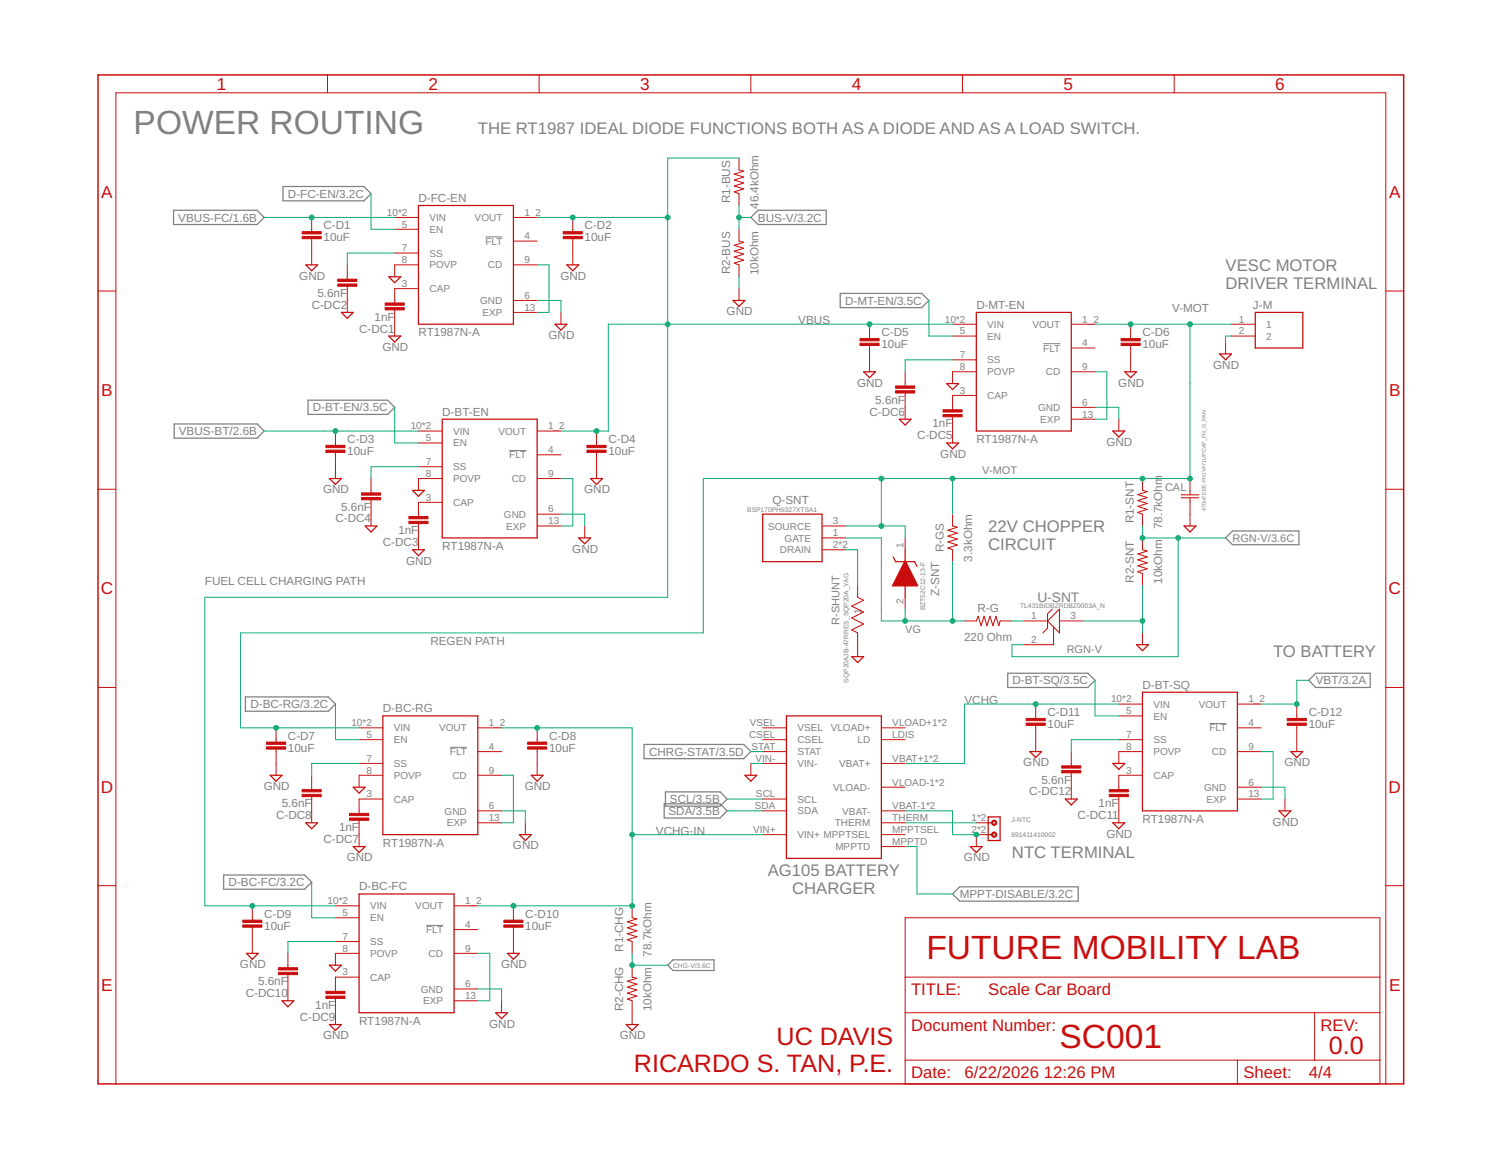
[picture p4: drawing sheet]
<svg xmlns="http://www.w3.org/2000/svg" width="279mm" height="216mm" viewBox="0 0 279 216" stroke-linecap="round" stroke-linejoin="round" font-family="sans-serif">
<path d="M90.4 44.1h3.1M194.2 64h3.2M94.8 83.9h3.2M83.7 139.1h3.2M225.1 134.7h3.2M79.3 172.2h3.2" fill="none" stroke="#808080" stroke-width=".19"/>
<g fill="none" stroke="#808080" stroke-width=".23">
<path d="M32.3 39.1h15.6l1.3 1.4-1.3 1.3h-15.6zM52.7 34.7h15l1.4 1.3-1.4 1.4h-15zM139.8 40.5l1.3-1.4h12.7v2.7h-12.7zM156.4 54.6h15.2l1.3 1.3-1.3 1.4h-15.2zM32.4 78.9h15.5l1.3 1.3-1.3 1.4h-15.5zM57.3 74.5h14.9l1.3 1.3-1.3 1.3h-14.9zM228.1 100.1l1.3-1.3h12.4v2.6h-12.4zM45.7 129.7h15.4l1.3 1.3-1.3 1.4h-15.4zM119.9 138.6h18.5l1.4 1.3-1.4 1.3h-18.5zM187.6 125.3h14.9l1.3 1.3-1.3 1.4h-14.9zM244.9 125.3h10.2v2.7h-10.2l-1.3-1.4zM123.6 149.6h10.4l1.3 1.3-1.3 1.4h-10.4z"/>
<path d="M123.9 147.4h10.1l1.3 1.3-1.3 1.4h-10.1zM41.6 162.9h15.1l1.3 1.3-1.3 1.3h-15.1zM124.3 179.6l1-1h7.6v2h-7.6zM177.3 166.4l1.3-1.3h22.1v2.6h-22.1z"/>
</g>
<path d="M18.2 13.9h243.1v187.8h-243.1z" fill="none" stroke="#c90d0c" stroke-width=".28"/>
<g fill="none" stroke="#c90d0c" stroke-width=".19">
<path d="M61 13.9v3.4M100.4 13.9v3.4M139.8 13.9v3.4M179.2 13.9v3.4M218.6 13.9v3.4M137.6 29.4v2.2l.8 .3-1.7 .5 1.7 .6-1.7 .5 1.7 .6-1.7 .5 1.7 .6-1.7 .5 .9 .3v2.2M18.2 54.2h3.4M58 40.5v2.6M58 44.4v4.9M64.6 49.3v2.6M64.6 53.3v4.8M73.5 40.5h4.4"/>
<path d="M73.5 42.7h4.4M73.5 47.1h4.4M73.5 57.7v4.8M77.9 53.7h-4.4v2.7M77.9 49.3h-4.4v2.2M95.6 40.5h4.4M95.6 44.9h4.4M95.6 55.9h4.4M95.6 49.3h4.4M95.6 58.1h4.4M104.4 58.1v2.2M106.6 40.5v2.6"/>
<path d="M106.6 44.4v4.9M137.6 42.7v2.2l.8 .2-1.7 .6 1.7 .5-1.7 .6 1.7 .5-1.7 .6 1.7 .5-1.7 .6 .9 .3v2.2M137.6 53.7v2.2M258 54.2h3.3M161.9 60.3v2.7M161.9 64.3v4.9M168.5 69.2v2.6M168.5 73.2v4.8M177.3 60.3h4.4M177.3 62.5h4.4M177.3 67h4.4M177.3 77.6v4.8"/>
<path d="M181.7 73.6h-4.4v2.7M181.7 69.2h-4.4v2.2M199.4 60.3h4.4M199.4 64.8h4.4M199.4 75.8h4.4M199.4 69.2h4.4M199.4 78h4.4M208.3 78v2.2M210.5 60.3v2.7M210.5 64.3v4.9M228.1 63.7v2.2M229.2 60.3h4.5"/>
<path d="M229.2 62.5h4.5M18.2 91.1h3.4M62.4 80.2v2.7M62.4 84.2v4.9M69.1 89.1v2.6M69.1 93v4.9M77.9 80.2h4.4M77.9 82.4h4.4M77.9 86.9h4.4M77.9 97.5v4.8M82.3 93.5h-4.4v2.6M82.3 89.1h-4.4v2.2"/>
<path d="M100 80.2h4.4M100 84.6h4.4M100 95.7h4.4M100 89.1h4.4M100 97.9h4.4M108.8 97.9v2.2M111 80.2v2.7M111 84.2v4.9M153 97.9h4.4M177.3 95.7v2.2l.9 .2-1.8 .6 1.8 .5-1.8 .6 1.8 .5-1.8 .6 1.8 .5-1.8 .6 .9 .3v2.2M212.7 89.1v2.2l.9 .2-1.8 .6 1.8 .5-1.8 .6 1.8 .5-1.8 .6 1.8 .5-1.8 .6 .9 .3v2.2M219.9 92.1h3.3"/>
<path d="M219.9 92.6h3.3M221.5 89.1v3M221.5 92.6v5.3M258 91.1h3.3M153 100.1h4.4M153 102.3h4.4M159.6 108.9v2.3l1.2 .5-2.3 1.1 2.3 1.1-2.3 1.1 2.3 1.1-2.3 1.1 1.1 .6v4.4M168.5 100.1v2.2M168.5 111.2v2.2M179.5 115.6h2.2l.4-.9 .5 1.8 .6-1.8 .5 1.8 .6-1.8 .5 1.8 .6-1.8 .5 1.8 .3-.9h2.2M190.6 115.6h4.4M195 115.6l2.2-2.2v4.4z"/>
<path d="M195.9 113.4l-.9 .9v2.6l-.9 .9M196.1 116.7v3.3h-5.5M197.2 115.6h4.4M212.7 100.1v2.2l.9 .3-1.8 .5 1.8 .6-1.8 .5 1.8 .6-1.8 .5 1.8 .6-1.8 .5 .9 .3v2.2M212.7 117.8v2.2M18.2 128h3.4M51.4 135.5v2.6M51.4 139.4v4.9M66.8 135.5h4.5M66.8 137.7h4.5M88.9 135.5h4.5M88.9 139.9h4.5"/>
<path d="M100 135.5v2.6M100 139.4v4.9M142 135.5h4.4M142 137.7h4.4M142 139.9h4.4M164.1 135.5h4.4M164.1 137.7h4.4M192.8 131v2.7M192.8 135v4.9M199.4 139.9v2.6M208.3 137.7h4.4M208.3 131h4.4"/>
<path d="M208.3 133.2h4.4M212.7 139.9h-4.4v2.2M230.3 135.5h4.5M230.3 139.9h4.5M230.3 131h4.5M241.4 131v2.7M241.4 135v4.9M258 128h3.3M58 144.3v2.7M58 148.3v4.8M66.8 142.1h4.5M66.8 152.7v4.9"/>
<path d="M71.3 148.7h-4.5v2.7M71.3 144.3h-4.5v2.2M88.9 150.9h4.5M88.9 153.1h4.5M88.9 144.3h4.5M97.8 153.1v2.2M139.8 142.1v2.2M142 142.1h4.4M142 148.7h4.4M142 150.9h4.4M142 155.3h4.4M164.1 142.1h4.4"/>
<path d="M164.1 150.9h4.4M164.1 155.3h4.4M164.1 157.6h4.4M164.1 153.1h4.4M164.1 146.5h4.4M181.7 153.1h2.2M183.9 155.3h-2.2v2.3M199.4 143.8v4.9M208.3 148.3v4.8M212.7 144.3h-4.4v2.7M230.3 148.7h4.5M230.3 146.5h4.5"/>
<path d="M239.2 148.7v2.2M18.2 164.8h3.4M47 168.6v2.7M47 172.6v4.8M53.6 177.4v2.7M62.4 170.8h4.4M62.4 168.6h4.4M62.4 175.2h4.4M66.8 177.4h-4.4v2.2M84.5 168.6h4.4M84.5 173h4.4M84.5 177.4h4.4"/>
<path d="M95.6 168.6v2.7M95.6 172.6v4.8M117.7 168.6v2.2l.9 .2-1.8 .6 1.8 .5-1.8 .6 1.8 .5-1.8 .6 1.8 .5-1.8 .6 .9 .3v2.2M117.7 179.6v2.3l.9 .2-1.8 .5 1.8 .6-1.8 .5 1.8 .6-1.8 .5 1.8 .6-1.8 .5 .9 .4v4.4M168.5 170.8h88.4v30.9h-88.4zM258 164.8h3.3M53.6 181.4v4.9M62.4 185.8v4.9M66.8 181.9h-4.4v2.6M84.5 184.1h4.4M84.5 186.3h4.4M93.4 186.3v2.2"/>
<path d="M168.5 188.5h88.4M168.5 197.3h88.4M168.5 181.9h88.4M230.3 197.3v4.4M244.7 188.5v8.8M21.6 201.7v-184.4h236.4v184.4"/>
</g>
<g fill="none" stroke="#c90d0c" stroke-width=".23">
<path d="M77.9 38.2h17.7v22.1h-17.7zM56.9 49.3h2.2l-1.1 1.1zM63.5 58.1h2.2l-1.1 1.1zM72.4 51.5h2.2l-1.1 1.1zM105.5 49.3h2.2l-1.1 1.1zM136.4 55.9h2.3l-1.1 1.1zM181.7 58.1h17.7v22.1h-17.7zM233.7 58.1h8.8v6.7h-8.8zM72.4 62.5h2.2l-1.1 1.2zM82.3 78h17.7v22.1h-17.7zM103.3 60.3h2.2l-1.1 1.1zM160.8 69.2h2.2l-1.1 1.1z"/>
<path d="M167.4 78h2.2l-1.1 1.1zM176.2 71.4h2.2l-1.1 1.1zM209.4 69.2h2.2l-1.1 1.1zM227 65.9h2.2l-1.1 1.1zM61.3 89.1h2.2l-1.1 1.1zM68 97.9h2.2l-1.1 1.1zM76.8 91.3h2.2l-1.1 1.1zM109.9 89.1h2.2l-1.1 1.1zM142 95.7h11v8.8h-11zM176.2 82.4h2.2l-1.1 1.1zM207.1 80.2h2.3l-1.1 1.1zM220.4 97.9h2.2l-1.1 1.1z"/>
<path d="M76.8 102.3h2.2l-1.1 1.1zM107.7 100.1h2.2l-1.1 1.1zM166.3 103.7l.4 .8h3.5l.5 .9M168.5 102.3v2.2M168.5 108.9v2.3M211.6 120h2.2l-1.1 1.1zM71.3 133.2h17.6v22.1h-17.6zM146.4 133.2h17.7v26.6h-17.7zM158.5 122.2h2.3l-1.2 1.1zM191.7 139.9h2.2l-1.1 1.1zM212.7 128.8h17.6v22.1h-17.6zM240.3 139.9h2.2l-1.1 1.1z"/>
<path d="M50.3 144.3h2.2l-1.1 1.1zM56.9 153.1h2.2l-1.1 1.1zM65.7 157.6h2.3l-1.2 1.1zM65.7 146.5h2.3l-1.2 1.1zM96.7 155.3h2.2l-1.1 1.1zM98.9 144.3h2.2l-1.1 1.1zM138.7 144.3h2.2l-1.1 1.1zM180.6 157.6h2.2l-1.1 1.1zM183.9 155.3h.7M183.9 153.1h.7M183.9 152h2.3v4.4h-2.3zM198.3 148.7h2.2l-1.1 1.1z"/>
<path d="M207.1 153.1h2.3l-1.1 1.1zM207.1 142.1h2.3l-1.1 1.1zM238.1 150.9h2.2l-1.1 1.1zM45.9 177.4h2.2l-1.1 1.1zM61.3 179.6h2.2l-1.1 1.1zM66.8 166.4h17.7v22.1h-17.7zM94.5 177.4h2.2l-1.1 1.1zM52.5 186.3h2.2l-1.1 1.1zM61.3 190.7h2.2l-1.1 1.1zM92.3 188.5h2.2l-1.1 1.1zM116.6 190.7h2.2l-1.1 1.1z"/>
</g>
<g fill="#c90d0c" stroke="#c90d0c" stroke-width=".19">
<path d="M56.2 44h3.6v.4h-3.6z"/>
<path d="M56.2 43.1h3.6v.4h-3.6z"/>
<path d="M104.8 44h3.6v.4h-3.6z"/>
<path d="M104.8 43.1h3.6v.4h-3.6z"/>
<path d="M71.7 56.4h3.5v.4h-3.5z"/>
<path d="M71.7 57.3h3.5v.4h-3.5z"/>
<path d="M62.9 52h3.5v.4h-3.5z"/>
<path d="M62.9 52.9h3.5v.4h-3.5z"/>
<path d="M60.7 83.8h3.5v.4h-3.5z"/>
<path d="M60.7 82.9h3.5v.4h-3.5z"/>
<path d="M109.3 83.8h3.5v.4h-3.5z"/>
<path d="M109.3 82.9h3.5v.4h-3.5z"/>
<path d="M76.1 96.1h3.6v.5h-3.6z"/>
<path d="M76.1 97h3.6v.5h-3.6z"/>
<path d="M67.3 91.7h3.5v.5h-3.5z"/>
<path d="M67.3 92.6h3.5v.4h-3.5z"/>
<path d="M160.1 63.9h3.5v.4h-3.5z"/>
<path d="M160.1 63h3.5v.4h-3.5z"/>
<path d="M208.7 63.9h3.5v.4h-3.5z"/>
<path d="M208.7 63h3.5v.4h-3.5z"/>
<path d="M175.5 76.3h3.6v.4h-3.6z"/>
<path d="M175.5 77.2h3.6v.4h-3.6z"/>
<path d="M166.7 71.8h3.6v.5h-3.6z"/>
<path d="M166.7 72.7h3.6v.5h-3.6z"/>
<path d="M49.6 139h3.6v.4h-3.6z"/>
<path d="M49.6 138.1h3.6v.4h-3.6z"/>
<path d="M98.2 139h3.6v.4h-3.6z"/>
<path d="M98.2 138.1h3.6v.4h-3.6z"/>
<path d="M65.1 151.4h3.5v.4h-3.5z"/>
<path d="M65.1 152.3h3.5v.4h-3.5z"/>
<path d="M56.2 147h3.6v.4h-3.6z"/>
<path d="M56.2 147.8h3.6v.5h-3.6z"/>
<path d="M45.2 172.1h3.5v.5h-3.5z"/>
<path d="M45.2 171.3h3.5v.4h-3.5z"/>
<path d="M93.8 172.1h3.5v.5h-3.5z"/>
<path d="M93.8 171.3h3.5v.4h-3.5z"/>
<path d="M60.7 184.5h3.5v.4h-3.5z"/>
<path d="M60.7 185.4h3.5v.4h-3.5z"/>
<path d="M51.8 180.1h3.6v.4h-3.6z"/>
<path d="M51.8 181h3.6v.4h-3.6z"/>
<path d="M191 134.6h3.6v.4h-3.6z"/>
<path d="M191 133.7h3.6v.4h-3.6z"/>
<path d="M239.6 134.6h3.6v.4h-3.6z"/>
<path d="M239.6 133.7h3.6v.4h-3.6z"/>
<path d="M206.5 147h3.5v.4h-3.5z"/>
<path d="M206.5 147.8h3.5v.5h-3.5z"/>
<path d="M197.6 142.5h3.6v.5h-3.6z"/>
<path d="M197.6 143.4h3.6v.4h-3.6z"/>
</g>
<g fill="#c90d0c" stroke="#c90d0c" stroke-width=".19">
<path d="M184.7 152.7a.5 .5 0 0 1 .8 .2 .5 .5 0 0 1-.3 .7 .5 .5 0 0 1-.6-.5h.2a.27 .27 0 0 1 .4-.2 .27 .27 0 0 1 0 .4 .27 .27 0 0 1-.4-.1l-.2-.1z" fill-rule="evenodd"/>
<path d="M184.7 155a.5 .5 0 0 1 .8 .1 .5 .5 0 0 1-.3 .7 .5 .5 0 0 1-.6-.5h.2a.28 .28 0 0 1 .4-.2 .28 .28 0 0 1 .1 .5 .28 .28 0 0 1-.5-.1v-.2h-.2z" fill-rule="evenodd"/>
<path d="M168.4 104.4h.2l2.3 4.7h-4.8z" fill-rule="evenodd"/>
</g>
<g fill="none" stroke="#0dab76" stroke-width=".19">
<path d="M69.1 36v6.7h4.4M137.6 38.2v4.5M137.6 29.4h-13.3v81.8h-86.2v57.4h24.3M49.2 40.5h24.3M73.5 47.1h-8.9v2.2M100 55.9h4.4v2.2M100 40.5h24.3M100 49.3h2.2v8.8h-2.2M137.6 51.5v2.2M137.6 40.5h2.2M172.9 55.9v6.6h4.4M73.5 75.8v6.6h4.4"/>
<path d="M177.3 60.3h-64.1v19.9h-8.8M177.3 67h-8.8v2.2M203.8 75.8h4.5v2.2M203.8 60.3h25.4M203.8 69.2h2.2v8.8h-2.2M221.5 60.3v28.8h-90.6v28.7h-86.1v17.7h22M229.2 62.5h-1.1v1.2M49.2 80.2h28.7M77.9 86.9h-8.8v2.2M104.4 95.7h4.4v2.2M104.4 89.1h2.2v8.8h-2.2M157.4 97.9h11.1v2.2"/>
<path d="M164.1 89.1v8.8M177.3 89.1v6.6M212.7 97.9v2.2h15.4M157.4 100.1h6.7v15.5h15.4M157.4 102.3h2.2v6.6M168.5 113.4v2.2M177.3 104.5v11.1M188.4 115.6h2.2M201.6 115.6h11.1M212.7 108.9v8.9M219.3 100.1v22.1h-30.9v-2.2h2.2M62.4 131v6.7h4.4"/>
<path d="M93.4 135.5h24.3v33.1h-28.8M139.8 139.9h2.2M203.8 126.6v6.6h4.5M208.3 131h-28.8v11.1h-11M208.3 137.7h-8.9v2.2M234.8 139.9h2.2v8.8h-2.2M243.6 126.6h-2.2v4.4h-6.6M66.8 142.1h-8.8v2.2M93.4 150.9h4.4v2.2M93.4 144.3h2.2v8.8h-2.2M117.7 155.3h24.3M135.3 150.9h6.7"/>
<path d="M135.3 148.7h6.7M139.8 142.1h2.2M168.5 150.9h8.8v4.4h4.4M168.5 153.1h13.2M168.5 157.6h2.2v8.8h6.6M234.8 146.5h4.4v2.2M58 164.2v6.6h4.4M62.4 175.2h-8.8v2.2M88.9 177.4h2.3v8.9h-2.3M117.7 177.4v2.2h6.6M88.9 184.1h4.5v2.2"/>
</g>
<g fill="#0dab76" stroke="#0dab76" stroke-width=".19">
<circle cx="181.7" cy="155.3" r=".44"/>
<circle cx="212.7" cy="115.6" r=".44"/>
<circle cx="58" cy="40.5" r=".44"/>
<circle cx="62.4" cy="80.2" r=".44"/>
<circle cx="111" cy="80.2" r=".44"/>
<circle cx="124.3" cy="60.3" r=".44"/>
<circle cx="161.9" cy="60.3" r=".44"/>
<circle cx="106.6" cy="40.5" r=".44"/>
<circle cx="124.3" cy="40.5" r=".44"/>
<circle cx="47" cy="168.6" r=".44"/>
<circle cx="210.5" cy="60.3" r=".44"/>
<circle cx="221.5" cy="60.3" r=".44"/>
<circle cx="221.5" cy="89.1" r=".44"/>
<circle cx="212.7" cy="89.1" r=".44"/>
<circle cx="51.4" cy="135.5" r=".44"/>
<circle cx="177.3" cy="89.1" r=".44"/>
<circle cx="164.1" cy="89.1" r=".44"/>
<circle cx="164.1" cy="97.9" r=".44"/>
<circle cx="241.4" cy="131" r=".44"/>
<circle cx="192.8" cy="131" r=".44"/>
<circle cx="137.6" cy="40.5" r=".44"/>
<circle cx="117.7" cy="168.6" r=".44"/>
<circle cx="100" cy="135.5" r=".44"/>
<circle cx="117.7" cy="155.3" r=".44"/>
<circle cx="95.6" cy="168.6" r=".44"/>
<circle cx="117.7" cy="179.6" r=".44"/>
<circle cx="212.7" cy="100.1" r=".44"/>
<circle cx="219.3" cy="100.1" r=".44"/>
<circle cx="177.3" cy="115.6" r=".44"/>
<circle cx="168.5" cy="115.6" r=".44"/>
</g>
<text font-size="6.2" fill="#808080" x="24.9" y="25">POWER ROUTING</text>
<g font-size="6.2" fill="#c90d0c">
<text x="172.5" y="178.5">FUTURE MOBILITY LAB</text>
<text x="197.2" y="195.1">SC001</text>
</g>
<g font-size="4.7" fill="#c90d0c">
<text x="144.5" y="194.6">UC DAVIS</text>
<text x="247.4" y="196.2">0.0</text>
<text x="118" y="199.5">RICARDO S. TAN, P.E.</text>
</g>
<g font-size="3.2" fill="#c90d0c">
<text x="40.4" y="16.7">1</text>
<text x="79.8" y="16.7">2</text>
<text x="119.2" y="16.7">3</text>
<text x="158.6" y="16.7">4</text>
<text x="198" y="16.7">5</text>
<text x="237.4" y="16.7">6</text>
<text x="18.8" y="36.8">A</text>
<text x="258.6" y="36.8">A</text>
<text x="18.8" y="73.7">B</text>
<text x="258.6" y="73.7">B</text>
<text x="18.8" y="110.6">C</text>
<text x="258.5" y="110.6">C</text>
<text x="18.8" y="147.5">D</text>
<text x="258.5" y="147.5">D</text>
<text x="18.8" y="184.4">E</text>
<text x="258.6" y="184.4">E</text>
</g>
<g font-size="3.1" fill="#808080">
<text x="88.9" y="25">THE RT1987 IDEAL DIODE FUNCTIONS BOTH AS A DIODE AND AS A LOAD SWITCH.</text>
<text x="228.1" y="50.4">VESC MOTOR</text>
<text x="228.1" y="53.7">DRIVER TERMINAL</text>
<text x="183.9" y="99">22V CHOPPER</text>
<text x="183.9" y="102.3">CIRCUIT</text>
<text x="237" y="122.2">TO BATTERY</text>
<text x="188.4" y="159.8">NTC TERMINAL</text>
<text x="142.9" y="163.1">AG105 BATTERY</text>
<text x="147.5" y="166.4">CHARGER</text>
</g>
<g font-size="3.1" fill="#c90d0c">
<text x="169.6" y="185.2">TITLE:</text>
<text x="183.9" y="185.2">Scale Car Board</text>
<text x="169.6" y="191.8">Document Number:</text>
<text x="245.8" y="191.8">REV:</text>
<text x="169.6" y="200.6">Date:</text>
<text x="179.5" y="200.6">6/22/2026</text>
<text x="194.3" y="200.6">12:26 PM</text>
<text x="231.5" y="200.6">Sheet:</text>
<text x="243.6" y="200.6">4/4</text>
</g>
<text font-size="2.6" fill="#808080" x="193.1" y="112.1">U-SNT</text>
<g font-size="2.2" fill="#808080">
<text x="33.2" y="41.2">VBUS-FC/1.6B</text>
<text x="53.6" y="36.8">D-FC-EN/3.2C</text>
<text x="77.9" y="37.6">D-FC-EN</text>
<text x="135.9" y="37.8" transform="rotate(-90 135.9 37.8)">R1-BUS</text>
<text x="141.1" y="41.2">BUS-V/3.2C</text>
<text x="141.2" y="38.9" transform="rotate(-90 141.2 38.9)">46.4kOhm</text>
<text x="60.2" y="44.9">10uF</text>
<text x="60.2" y="42.7">C-D1</text>
<text x="108.8" y="44.9">10uF</text>
<text x="108.8" y="42.7">C-D2</text>
<text x="55.7" y="52.1">GND</text>
<text x="104.3" y="52.1">GND</text>
<text x="135.9" y="51.1" transform="rotate(-90 135.9 51.1)">R2-BUS</text>
<text x="141.2" y="51.2" transform="rotate(-90 141.2 51.2)">10kOhm</text>
<text x="58" y="57.5">C-DC2</text>
<text x="59.1" y="55.3">5.6nF</text>
<text x="69.7" y="59.7">1nF</text>
<text x="135.2" y="58.7">GND</text>
<text x="157.3" y="56.7">D-MT-EN/3.5C</text>
<text x="181.7" y="57.5">D-MT-EN</text>
<text x="218.2" y="58.1">V-MOT</text>
<text x="233.2" y="57.5">J-M</text>
<text x="66.9" y="61.9">C-DC1</text>
<text x="71.2" y="65.3">GND</text>
<text x="77.9" y="62.6">RT1987N-A</text>
<text x="102.1" y="63.1">GND</text>
<text x="148.6" y="60.3">VBUS</text>
<text x="164.1" y="64.8">10uF</text>
<text x="164.1" y="62.6">C-D5</text>
<text x="212.7" y="64.8">10uF</text>
<text x="212.7" y="62.6">C-D6</text>
<text x="159.6" y="71.9">GND</text>
<text x="208.2" y="71.9">GND</text>
<text x="225.8" y="68.6">GND</text>
<text x="58.2" y="76.6">D-BT-EN/3.5C</text>
<text x="82.3" y="77.4">D-BT-EN</text>
<text x="161.9" y="77.4">C-DC6</text>
<text x="162.9" y="75.1">5.6nF</text>
<text x="33.3" y="81">VBUS-BT/2.6B</text>
<text x="64.6" y="82.4">C-D3</text>
<text x="113.2" y="82.4">C-D4</text>
<text x="170.7" y="81.8">C-DC5</text>
<text x="173.6" y="79.6">1nF</text>
<text x="181.7" y="82.4">RT1987N-A</text>
<text x="205.9" y="83">GND</text>
<text x="64.6" y="84.6">10uF</text>
<text x="113.2" y="84.6">10uF</text>
<text x="175" y="85.2">GND</text>
<text x="60.1" y="91.8">GND</text>
<text x="63.5" y="95">5.6nF</text>
<text x="108.7" y="91.8">GND</text>
<text x="143.8" y="93.8">Q-SNT</text>
<text x="62.4" y="97.2">C-DC4</text>
<text x="71.3" y="101.7">C-DC3</text>
<text x="74.2" y="99.4">1nF</text>
<text x="211" y="97.4" transform="rotate(-90 211 97.4)">R1-SNT</text>
<text x="216.3" y="98.5" transform="rotate(-90 216.3 98.5)">78.7kOhm</text>
<text x="75.6" y="105.1">GND</text>
<text x="82.3" y="102.3">RT1987N-A</text>
<text x="106.5" y="102.9">GND</text>
<text x="175.7" y="102.8" transform="rotate(-90 175.7 102.8)">R-GS</text>
<text x="181" y="104.5" transform="rotate(-90 181 104.5)">3.3kOhm</text>
<text x="38.1" y="109">FUEL CELL CHARGING PATH</text>
<text x="174.8" y="111" transform="rotate(-90 174.8 111)">Z-SNT</text>
<text x="182" y="113.9">R-G</text>
<text x="211" y="108.5" transform="rotate(-90 211 108.5)">R2-SNT</text>
<text x="216.3" y="108.7" transform="rotate(-90 216.3 108.7)">10kOhm</text>
<text x="80.1" y="120">REGEN PATH</text>
<text x="179.5" y="119.2">220 Ohm</text>
<text x="46.6" y="131.8">D-BC-RG/3.2C</text>
<text x="179.5" y="131">VCHG</text>
<text x="188.5" y="127.4">D-BT-SQ/3.5C</text>
<text x="212.7" y="128.2">D-BT-SQ</text>
<text x="244.9" y="127.4">VBT/3.2A</text>
<text x="53.6" y="137.7">C-D7</text>
<text x="71.3" y="132.6">D-BC-RG</text>
<text x="102.2" y="137.7">C-D8</text>
<text x="195" y="135.5">10uF</text>
<text x="195" y="133.3">C-D11</text>
<text x="243.6" y="135.5">10uF</text>
<text x="243.6" y="133.3">C-D12</text>
<text x="53.6" y="139.9">10uF</text>
<text x="102.2" y="139.9">10uF</text>
<text x="120.8" y="140.7">CHRG-STAT/3.5D</text>
<text x="190.5" y="142.6">GND</text>
<text x="239.1" y="142.6">GND</text>
<text x="49.1" y="147.1">GND</text>
<text x="97.7" y="147.1">GND</text>
<text x="124.7" y="149.5">SCL/3.5B</text>
<text x="191.6" y="148.1">C-DC12</text>
<text x="193.8" y="145.8">5.6nF</text>
<text x="51.4" y="152.5">C-DC8</text>
<text x="52.4" y="150.3">5.6nF</text>
<text x="63.1" y="154.7">1nF</text>
<text x="122.1" y="155.3">VCHG-IN</text>
<text x="124.4" y="151.7">SDA/3.5B</text>
<text x="200.6" y="152.5">C-DC11</text>
<text x="204.5" y="150.3">1nF</text>
<text x="205.9" y="155.9">GND</text>
<text x="212.7" y="153.1">RT1987N-A</text>
<text x="236.9" y="153.7">GND</text>
<text x="60.2" y="156.9">C-DC7</text>
<text x="64.5" y="160.3">GND</text>
<text x="71.3" y="157.6">RT1987N-A</text>
<text x="95.5" y="158.1">GND</text>
<text x="179.4" y="160.3">GND</text>
<text x="42.5" y="165">D-BC-FC/3.2C</text>
<text x="66.9" y="165.7">D-BC-FC</text>
<text x="178.6" y="167.2">MPPT-DISABLE/3.2C</text>
<text x="49.2" y="173">10uF</text>
<text x="49.2" y="170.8">C-D9</text>
<text x="97.8" y="173">10uF</text>
<text x="97.8" y="170.8">C-D10</text>
<text x="116" y="177.2" transform="rotate(-90 116 177.2)">R1-CHG</text>
<text x="121.3" y="178.1" transform="rotate(-90 121.3 178.1)">78.7kOhm</text>
<text x="44.7" y="180.2">GND</text>
<text x="45.8" y="185.6">C-DC10</text>
<text x="48" y="183.4">5.6nF</text>
<text x="93.3" y="180.2">GND</text>
<text x="55.8" y="190">C-DC9</text>
<text x="58.7" y="187.8">1nF</text>
<text x="66.9" y="190.7">RT1987N-A</text>
<text x="91.1" y="191.2">GND</text>
<text x="116" y="188.2" transform="rotate(-90 116 188.2)">R2-CHG</text>
<text x="121.3" y="188.2" transform="rotate(-90 121.3 188.2)">10kOhm</text>
<text x="60.1" y="193.5">GND</text>
<text x="115.4" y="193.5">GND</text>
</g>
<g font-size="2.1" fill="#808080">
<text x="182.8" y="88.2">V-MOT</text>
<text x="216.9" y="91.4">CAL</text>
<text x="229.4" y="100.8">RGN-V/3.6C</text>
<text x="156.3" y="116.3" transform="rotate(-90 156.3 116.3)">R-SHUNT</text>
<text x="168.5" y="117.8">VG</text>
<text x="198.6" y="121.5">RGN-V</text>
</g>
<g font-size="1.9" fill="#808080">
<text x="72" y="40.2">10*2</text>
<text x="79.9" y="41.1">VIN</text>
<text x="88.4" y="41.1">VOUT</text>
<text x="97.6" y="40.2">1_2</text>
<text x="74.8" y="42.4">5</text>
<text x="74.8" y="46.8">7</text>
<text x="79.9" y="43.3">EN</text>
<text x="79.9" y="47.8">SS</text>
<text x="90.4" y="45.6">FLT</text>
<text x="97.6" y="44.6">4</text>
<text x="74.8" y="53.4">3</text>
<text x="74.8" y="49">8</text>
<text x="79.9" y="50">POVP</text>
<text x="90.8" y="50">CD</text>
<text x="97.6" y="49">9</text>
<text x="79.9" y="54.4">CAP</text>
<text x="89.4" y="56.6">GND</text>
<text x="89.8" y="58.8">EXP</text>
<text x="97.6" y="55.6">6</text>
<text x="97.6" y="57.8">13</text>
<text x="175.9" y="60">10*2</text>
<text x="178.7" y="62.2">5</text>
<text x="183.8" y="63.2">EN</text>
<text x="183.8" y="61">VIN</text>
<text x="192.2" y="61">VOUT</text>
<text x="194.2" y="65.4">FLT</text>
<text x="201.4" y="60">1_2</text>
<text x="201.4" y="64.5">4</text>
<text x="230.6" y="60">1</text>
<text x="230.6" y="62.2">2</text>
<text x="235.7" y="61">1</text>
<text x="235.7" y="63.2">2</text>
<text x="178.7" y="66.7">7</text>
<text x="178.7" y="68.9">8</text>
<text x="183.8" y="67.6">SS</text>
<text x="183.8" y="69.8">POVP</text>
<text x="194.7" y="69.9">CD</text>
<text x="201.4" y="68.9">9</text>
<text x="178.7" y="73.3">3</text>
<text x="183.8" y="74.3">CAP</text>
<text x="193.2" y="76.5">GND</text>
<text x="201.4" y="75.5">6</text>
<text x="201.4" y="77.7">13</text>
<text x="76.5" y="79.9">10*2</text>
<text x="79.2" y="82.1">5</text>
<text x="84.4" y="83.1">EN</text>
<text x="84.4" y="80.9">VIN</text>
<text x="92.8" y="80.9">VOUT</text>
<text x="102" y="79.9">1_2</text>
<text x="193.6" y="78.7">EXP</text>
<text x="79.2" y="86.5">7</text>
<text x="79.2" y="88.8">8</text>
<text x="84.4" y="87.5">SS</text>
<text x="84.4" y="89.7">POVP</text>
<text x="94.8" y="85.3">FLT</text>
<text x="95.3" y="89.7">CD</text>
<text x="102" y="84.3">4</text>
<text x="102" y="88.8">9</text>
<text x="79.2" y="93.2">3</text>
<text x="84.4" y="94.1">CAP</text>
<text x="102" y="95.4">6</text>
<text x="93.8" y="96.4">GND</text>
<text x="94.2" y="98.6">EXP</text>
<text x="102" y="97.6">13</text>
<text x="143" y="98.6">SOURCE</text>
<text x="146.1" y="100.8">GATE</text>
<text x="155.1" y="99.8">1</text>
<text x="155.1" y="97.6">3</text>
<text x="145.2" y="103">DRAIN</text>
<text x="155.1" y="102">2*2</text>
<text x="168.2" y="102" transform="rotate(-90 168.2 102)">1</text>
<text x="168.2" y="112.5" transform="rotate(-90 168.2 112.5)">2</text>
<text x="160.3" y="114.2" transform="rotate(-90 160.3 114.2)">1</text>
<text x="191.9" y="119.7">2</text>
<text x="191.9" y="115.3">1</text>
<text x="199.2" y="115.3">3</text>
<text x="206.8" y="130.7">10*2</text>
<text x="214.7" y="131.7">VIN</text>
<text x="223.1" y="131.7">VOUT</text>
<text x="232.4" y="130.7">1_2</text>
<text x="65.4" y="135.2">10*2</text>
<text x="68.2" y="137.4">5</text>
<text x="73.3" y="136.1">VIN</text>
<text x="81.7" y="136.1">VOUT</text>
<text x="91" y="135.2">1_2</text>
<text x="139.5" y="137.4">CSEL</text>
<text x="139.6" y="135.2">VSEL</text>
<text x="148.4" y="136.1">VSEL</text>
<text x="154.6" y="136.1">VLOAD+</text>
<text x="166.1" y="137.4">LDIS</text>
<text x="166.1" y="135.2">VLOAD+1*2</text>
<text x="209.6" y="132.9">5</text>
<text x="209.6" y="137.4">7</text>
<text x="214.7" y="133.9">EN</text>
<text x="225.1" y="136.1">FLT</text>
<text x="232.4" y="135.2">4</text>
<text x="68.2" y="141.8">7</text>
<text x="68.2" y="144">8</text>
<text x="73.3" y="138.3">EN</text>
<text x="73.3" y="142.8">SS</text>
<text x="83.7" y="140.6">FLT</text>
<text x="91" y="139.6">4</text>
<text x="91" y="144">9</text>
<text x="139.9" y="139.6">STAT</text>
<text x="140.6" y="141.8">VIN-</text>
<text x="148.4" y="138.3">CSEL</text>
<text x="148.4" y="140.5">STAT</text>
<text x="148.4" y="142.8">VIN-</text>
<text x="156.2" y="142.8">VBAT+</text>
<text x="159.6" y="138.3">LD</text>
<text x="166.1" y="141.8">VBAT+1*2</text>
<text x="209.6" y="144">3</text>
<text x="209.6" y="139.6">8</text>
<text x="214.7" y="138.3">SS</text>
<text x="214.7" y="140.5">POVP</text>
<text x="225.6" y="140.6">CD</text>
<text x="232.4" y="139.6">9</text>
<text x="68.2" y="148.4">3</text>
<text x="73.3" y="149.4">CAP</text>
<text x="73.3" y="145">POVP</text>
<text x="84.2" y="145">CD</text>
<text x="140.7" y="148.4">SCL</text>
<text x="148.4" y="149.4">SCL</text>
<text x="155.1" y="147.2">VLOAD-</text>
<text x="166.1" y="146.2">VLOAD-1*2</text>
<text x="214.7" y="145">CAP</text>
<text x="224.2" y="147.2">GND</text>
<text x="224.6" y="149.4">EXP</text>
<text x="232.4" y="146.2">6</text>
<text x="232.4" y="148.4">13</text>
<text x="82.8" y="151.6">GND</text>
<text x="83.2" y="153.8">EXP</text>
<text x="91" y="150.6">6</text>
<text x="91" y="152.8">13</text>
<text x="140.2" y="155">VIN+</text>
<text x="140.5" y="150.6">SDA</text>
<text x="148.4" y="151.6">SDA</text>
<text x="155.4" y="153.8">THERM</text>
<text x="156.8" y="151.6">VBAT-</text>
<text x="166.1" y="155">MPPTSEL</text>
<text x="166.1" y="152.8">THERM</text>
<text x="166.1" y="150.6">VBAT-1*2</text>
<text x="180.8" y="152.8">1*2</text>
<text x="180.8" y="155">2*2</text>
<text x="148.4" y="156">VIN+ MPPTSEL</text>
<text x="155.5" y="158.2">MPPTD</text>
<text x="166.1" y="157.2">MPPTD</text>
<text x="61" y="168.3">10*2</text>
<text x="63.8" y="170.5">5</text>
<text x="68.9" y="171.5">EN</text>
<text x="68.9" y="169.3">VIN</text>
<text x="77.3" y="169.3">VOUT</text>
<text x="79.3" y="173.7">FLT</text>
<text x="86.6" y="168.3">1_2</text>
<text x="86.6" y="172.7">4</text>
<text x="63.8" y="174.9">7</text>
<text x="63.8" y="177.1">8</text>
<text x="68.9" y="175.9">SS</text>
<text x="68.9" y="178.1">POVP</text>
<text x="79.8" y="178.1">CD</text>
<text x="86.6" y="177.1">9</text>
<text x="63.8" y="181.5">3</text>
<text x="68.9" y="182.5">CAP</text>
<text x="78.3" y="184.7">GND</text>
<text x="86.6" y="183.8">6</text>
<text x="86.6" y="186">13</text>
<text x="78.7" y="186.9">EXP</text>
</g>
<g font-size="1.2" fill="#808080">
<text x="139.1" y="95.3">BSP170PH6327XTSA1</text>
<text x="172.2" y="113.6" transform="rotate(-90 172.2 113.6)">BZT52C12-13-F</text>
<text x="189.9" y="113.2">TL431BIDBZRDBZ0003A_N</text>
<text x="157.9" y="127" transform="rotate(-90 157.9 127)">SQP20AJB-47RRES_SQP20A_YAG</text>
<text x="188.3" y="155.8">691411410002</text>
<text x="188.3" y="153">J-NTC</text>
<text x="125.3" y="180.1">CHG-V/3.6C</text>
</g>
<text font-size="1" fill="#808080" x="224.4" y="95.1" transform="rotate(-90 224.4 95.1)">470uF EEE-FN1V471UPCAP_FN_G_PAN</text>
</svg>
